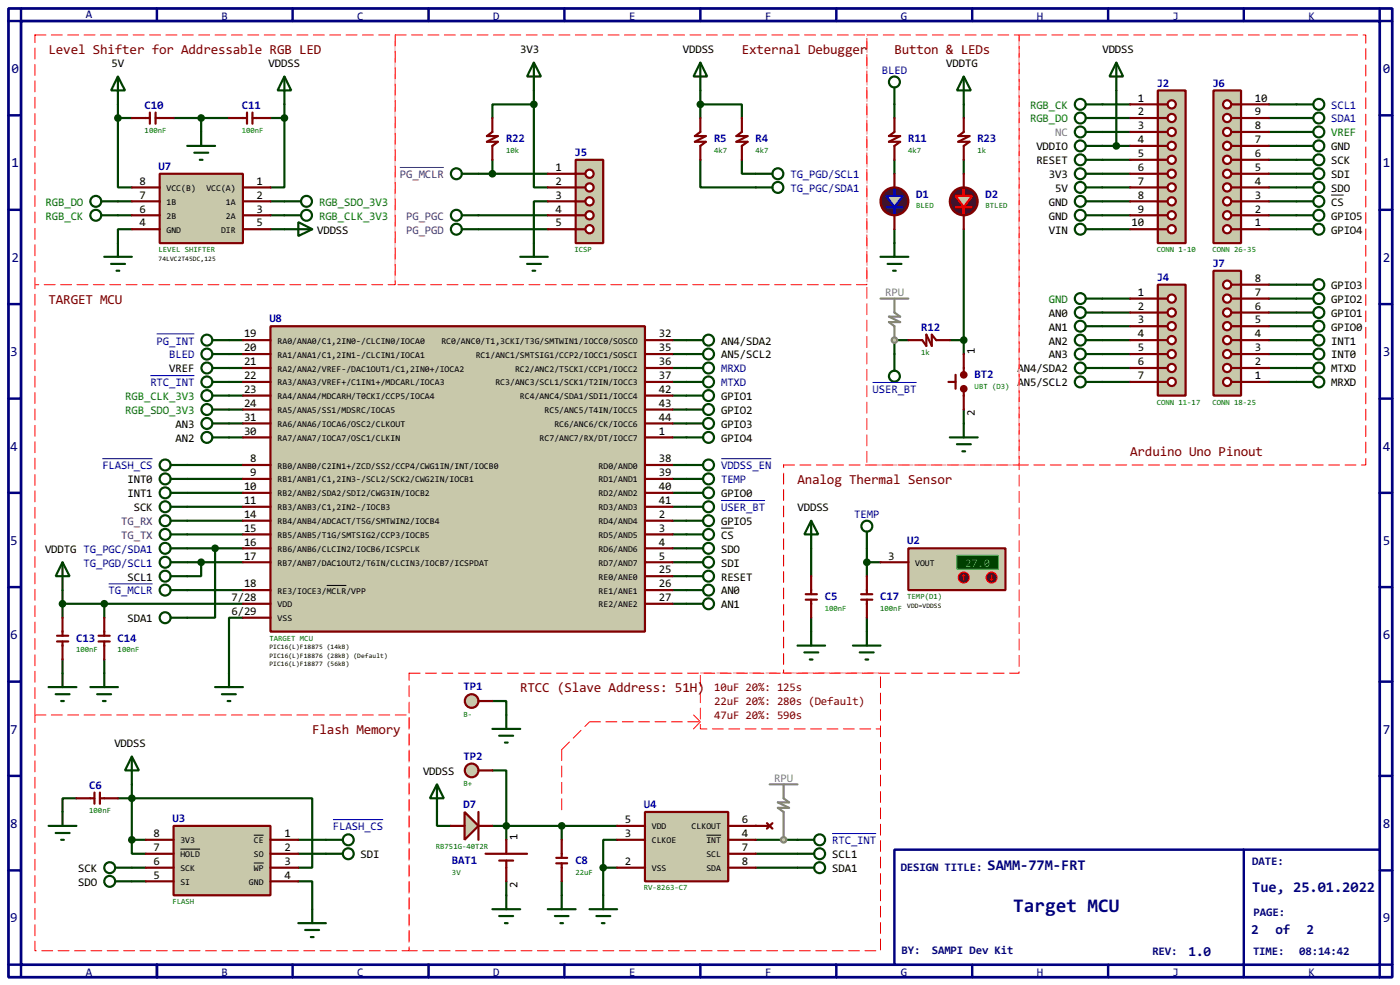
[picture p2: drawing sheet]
<svg xmlns="http://www.w3.org/2000/svg" width="256mm" height="180mm" viewBox="0 0 256 180" stroke-linecap="round" stroke-linejoin="round" font-family="sans-serif">
<path d="M1.6 1.6h253.5v177.3h-253.5zM3.9 3.9h248.9v172.7h-248.9z" fill="none" stroke="#000080" stroke-width=".5"/>
<path d="M3.9 1.6v2.3h-2.3M28.8 1.6v2.3" fill="none" stroke="#000080" stroke-width=".45"/>
<path d="M163.9 155.5h88.9v21.1h-88.9z" fill="#fff" stroke="#000080" stroke-width=".45"/>
<g fill="none" stroke="#000080" stroke-width=".45">
<path d="M53.6 1.6v2.3M78.5 1.6v2.3M103.4 1.6v2.3M128.3 1.6v2.3M153.2 1.6v2.3M178.1 1.6v2.3M203 1.6v2.3M227.9 1.6v2.3M252.8 1.6v2.3h2.3M1.6 21.1h2.3M1.6 38.4h2.3M252.8 21.1h2.3"/>
<path d="M252.8 38.4h2.3M1.6 55.7h2.3M252.8 55.7h2.3M1.6 73h2.3M252.8 73h2.3M1.6 90.2h2.3M252.8 90.2h2.3M1.6 107.5h2.3M252.8 107.5h2.3M1.6 124.8h2.3M252.8 124.8h2.3M1.6 142h2.3"/>
<path d="M1.6 159.3h2.3M227.9 155.5v23.4M252.8 142h2.3M252.8 159.3h2.3M1.6 176.6h2.3v2.3M28.8 176.6v2.3M53.6 176.6v2.3M78.5 176.6v2.3M103.4 176.6v2.3M128.3 176.6v2.3M153.2 176.6v2.3M178.1 176.6v2.3"/>
<path d="M203 176.6v2.3M255.1 176.6h-2.3v2.3"/>
</g>
<g fill="none" stroke="#004000" stroke-width=".4">
<path d="M128.3 19.1h7.6v2.5M128.3 16.6v5M163.9 19.1v2.5M176.6 19.1v2.5M202 19.1h5.1M204.5 16.6v10.1M232.5 19.1h5M21.6 39.4h2.6M21.6 36.9h2.6M31.8 21.6h10.2M36.9 21.6v2.6M49.6 39.4h2.5"/>
<path d="M49.6 36.9h2.5M128.3 29.3v5h10.2M135.9 29.3v2.5h2.6M163.9 29.3v2.5M176.6 29.3v2.5M202 21.6h5.1M202 39.4h5.1M202 36.9h5.1M202 34.3h5.1M202 31.8h5.1M202 29.3h5.1M202 26.7h5.1"/>
<path d="M202 24.2h5.1M232.5 21.6h5M232.5 39.4h5M232.5 36.9h5M232.5 34.3h5M232.5 31.8h5M232.5 29.3h5M232.5 26.7h5M232.5 24.2h5M24.2 42h-2.6v2.5M163.9 42v2.5M176.6 42v22.8"/>
<path d="M202 59.7h5.1M202 57.2h5.1M202 54.7h5.1M202 42h5.1M232.5 59.7h5M232.5 57.2h5M232.5 54.7h5M232.5 52.1h5M232.5 42h5M42 69.9h2.5M42 67.4h2.5M42 64.8h2.5"/>
<path d="M42 62.3h2.5M42 77.5h2.5M42 72.4h2.5M42 75h2.5M123.2 69.9h2.6M123.2 67.4h2.6M123.2 64.8h2.6M123.2 62.3h2.6M123.2 77.5h2.6M123.2 72.4h2.6M123.2 75h2.6M166.4 62.3h-2.5v2.5"/>
<path d="M174 62.3h2.6M176.6 75v2.5M202 69.9h5.1M202 67.4h5.1M202 64.8h5.1M202 62.3h5.1M232.5 69.9h5M232.5 67.4h5M232.5 64.8h5M232.5 62.3h5M34.3 85.1h10.2M34.3 87.7h10.2"/>
<path d="M34.3 90.2h10.2M34.3 92.8h10.2M34.3 97.8h10.2M34.3 95.3h10.2M42 80.1h2.5M123.2 80.1h2.6M123.2 85.1h2.6M123.2 87.7h2.6M123.2 90.2h2.6M123.2 92.8h2.6M123.2 97.8h2.6M123.2 95.3h2.6"/>
<path d="M11.5 108v5.1M11.5 110.5h33M19.1 110.5v2.6M34.3 100.4h10.2M34.3 102.9h10.2M34.3 108h10.2M36.9 102.9v2.6h-2.6M39.4 100.4v12.7h-5.1M44.5 113.1h-2.5v10.1M123.2 100.4h2.6M123.2 102.9h2.6M123.2 105.5h2.6"/>
<path d="M123.2 108h2.6M123.2 110.5h2.6M148.6 100.4v5.1M148.6 113.1v2.5M158.8 102.9h2.5M158.8 100.4v5.1M158.8 113.1v2.5M11.5 120.7v2.5M19.1 120.7v2.5M14 146.1h-2.5v2.5M24.2 158.8h2.5M26.7 153.7h-2.5v2.6h2.5"/>
<path d="M54.7 153.7h5M54.7 156.3h5M102.9 151.2h10.2M138.5 153.7h7.6M24.2 161.3h2.5M54.7 161.3h2.5v5.1"/>
</g>
<circle cx="138.5" cy="151.2" r=".2" fill="#004000"/>
<g fill="none" stroke="#004000" stroke-width=".4">
<path d="M21.6 19.1v2.5M52.1 19.1v2.5M97.8 19.1v15.2h2.6M97.8 19.1h-7.6v2.5M97.8 16.6v2.5M21.6 21.6v12.7h2.6M21.6 21.6h2.6M49.6 21.6h2.5M52.1 21.6v12.7h-2.5M87.7 31.8h12.7M87.7 39.4h12.7M90.2 29.3v2.5"/>
<path d="M100.4 36.9h-2.6v7.6M49.6 42h2.5M87.7 42h12.7M161.3 47h5.1M162.6 48.3h2.6M163.6 49.6h.5M163.9 44.5v2.5M38.9 77.5h3.1M125.8 62.3h3M125.8 64.8h3M125.8 69.9h3M125.8 67.4h3"/>
<path d="M176.6 77.5v2.6M31.3 90.2h3M31.3 87.7h3M38.9 80.1h3.1M174 80.1h5.1M175.3 81.3h2.6M176.3 82.6h.5M11.5 102.9l1.3 2.6h-2.6zM11.5 102.9v5.1M31.3 100.4h3M31.3 102.9h3M31.3 108h3"/>
<path d="M8.9 125.8h5.1M10.2 127.1h2.6M11.2 128.3h.5M11.5 123.2v2.6M16.6 125.8h5M17.8 127.1h2.6M18.9 128.3h.5M19.1 123.2v2.6M90.2 128.3h2.6v2.6M21.6 146.1h35.6v12.7h-2.5M24.2 143.6v10.1M80.1 148.6v2.6h2.5"/>
<path d="M90.2 141h2.6v12.7M90.2 151.2h12.7v2.5M110.5 158.8h2.6M110.5 158.8v5.1M113.1 153.7h-2.6v5.1M138.5 156.3h7.6M138.5 158.8h7.6M92.8 161.3v2.6M102.9 161.3v2.6"/>
<circle cx="37.9" cy="77.5" r="1"/>
<circle cx="129.8" cy="69.9" r="1"/>
<circle cx="129.8" cy="67.4" r="1"/>
<circle cx="129.8" cy="62.3" r="1"/>
<circle cx="129.8" cy="64.8" r="1"/>
<circle cx="30.2" cy="90.2" r="1"/>
<circle cx="30.2" cy="87.7" r="1"/>
<circle cx="37.9" cy="80.1" r="1"/>
<circle cx="30.2" cy="102.9" r="1"/>
<circle cx="30.2" cy="108" r="1"/>
<circle cx="30.2" cy="100.4" r="1"/>
</g>
<path d="M163.9 21.6v2.6l-1 .7h2l-2 1.1h2l-1 .7v2.6M173.8 69.9h1.3M175.1 68.6v2.6M176.6 64.8v3.8M176.6 71.2v3.8M10.5 116.4h2M10.5 117.4h2M11.5 113.1v3.3M11.5 117.4v3.3" fill="none" stroke="#800000" stroke-width=".4"/>
<path d="M19.9 106.9h8.1" fill="none" stroke="#0000c0" stroke-width=".18"/>
<g fill="#800000" stroke="#800000" stroke-width=".4">
<circle cx="176.5" cy="68.6" r=".5"/>
<circle cx="176.5" cy="71.2" r=".5"/>
</g>
<circle cx="163.8" cy="36.9" r="2.55" fill="#400000" stroke="#800000" stroke-width=".4"/>
<path d="M162.4 35.9h1.5v-1.3v1.3h1.5l-1.5 2h1.5h-3h1.5v1.3v-1.3z" fill-rule="evenodd" fill="#c8c8aa" stroke="#00f" stroke-width=".4"/>
<path d="M163.9 31.8v2.5M163.9 39.4v2.6M18.1 116.4h2M18.1 117.4h2M19.1 113.1v3.3M19.1 117.4v3.3" fill="none" stroke="#800000" stroke-width=".4"/>
<g fill="none" stroke="#004000" stroke-width=".4">
<path d="M163.9 16.1v3M237.5 39.4h3.1M237.5 54.7h3.1M237.5 52.1h3.1M237.5 57.2h3.1M237.5 59.7h3.1M237.5 42h3.1M38.9 69.9h3.1M38.9 64.8h3.1M163.9 64.8v3.1M31.3 92.8h3M31.3 85.1h3"/>
<path d="M125.8 92.8h3M125.8 97.8h3M125.8 87.7h3M31.3 105.5h3M31.3 113.1h3M125.8 110.5h3M125.8 108h3M125.8 105.5h3M125.8 102.9h3M125.8 100.4h3"/>
<circle cx="163.8" cy="15" r="1"/>
<circle cx="241.6" cy="39.4" r="1"/>
<circle cx="241.6" cy="42" r="1"/>
<circle cx="241.6" cy="57.2" r="1"/>
<circle cx="241.6" cy="52.1" r="1"/>
<circle cx="241.6" cy="54.7" r="1"/>
<circle cx="241.6" cy="59.7" r="1"/>
<circle cx="37.9" cy="64.8" r="1"/>
<circle cx="37.9" cy="69.9" r="1"/>
<circle cx="163.8" cy="68.9" r="1"/>
<circle cx="30.2" cy="92.8" r="1"/>
<circle cx="30.2" cy="85.1" r="1"/>
<circle cx="129.8" cy="97.8" r="1"/>
<circle cx="129.8" cy="87.7" r="1"/>
<circle cx="129.8" cy="92.8" r="1"/>
<circle cx="30.2" cy="105.5" r="1"/>
<circle cx="30.2" cy="113.1" r="1"/>
<circle cx="129.8" cy="110.5" r="1"/>
<circle cx="129.8" cy="108" r="1"/>
<circle cx="129.8" cy="102.9" r="1"/>
<circle cx="129.8" cy="105.5" r="1"/>
<circle cx="129.8" cy="100.4" r="1"/>
</g>
<path d="M27.6 68.8h8M159.9 70h8M18.8 84h9.2M132.1 91.6h8.1" fill="none" stroke="#0000c0" stroke-width=".18"/>
<circle cx="11.4" cy="110.5" r=".5" fill="#004000" stroke="#004000" stroke-width=".4"/>
<path d="M132.1 96.7h2.3" fill="none" stroke="#000" stroke-width=".18"/>
<circle cx="176.5" cy="36.9" r="2.55" fill="#400000" stroke="#800000" stroke-width=".4"/>
<path d="M175.1 35.9h1.5v-1.3v1.3h1.5l-1.5 2v1.3v-1.3h1.5h-3h1.5z" fill-rule="evenodd" fill="#c8c8aa" stroke="#f00" stroke-width=".4"/>
<path d="M24.2 21.6h3.3M27.5 20.6v2.1M28.5 20.6v2.1M28.5 21.6h3.3M42 21.6h3.3M45.3 20.6v2.1M46.3 21.6h3.3M46.3 20.6v2.1M176.6 21.6v2.6l-1 .7h2l-2 1.1h2l-1 .7v2.6M176.6 31.8v2.5M176.6 39.4v2.6" fill="none" stroke="#800000" stroke-width=".4"/>
<g fill="none" stroke="#004000" stroke-width=".4">
<path d="M21.6 14l1.3 2.6h-2.5zM21.6 14v5.1M52.1 14l1.3 2.6h-2.5zM52.1 14v5.1M237.5 19.1h3.1M18.6 36.9h3M18.6 39.4h3M34.3 26.7h5.1M35.6 28h2.6M36.6 29.3h.5M36.9 24.2v2.5M52.1 36.9h3.1"/>
<path d="M52.1 39.4h3.1M198.9 29.3h3.1M198.9 36.9h3.1M198.9 39.4h3.1M198.9 31.8h3.1M198.9 34.3h3.1M237.5 26.7h3.1M237.5 29.3h3.1M237.5 36.9h3.1M237.5 31.8h3.1M237.5 34.3h3.1M237.5 21.6h3.1"/>
<path d="M237.5 24.2h3.1M198.9 42h3.1M38.9 62.3h3.1M237.5 62.3h3.1M237.5 64.8h3.1M237.5 67.4h3.1M237.5 69.9h3.1"/>
<circle cx="241.6" cy="19.1" r="1"/>
<circle cx="17.5" cy="36.9" r="1"/>
<circle cx="17.5" cy="39.4" r="1"/>
<circle cx="56.1" cy="39.4" r="1"/>
<circle cx="56.1" cy="36.9" r="1"/>
<circle cx="197.9" cy="34.3" r="1"/>
<circle cx="197.9" cy="36.9" r="1"/>
<circle cx="197.9" cy="29.3" r="1"/>
<circle cx="197.9" cy="39.4" r="1"/>
<circle cx="197.9" cy="31.8" r="1"/>
<circle cx="241.6" cy="31.8" r="1"/>
<circle cx="241.6" cy="34.3" r="1"/>
<circle cx="241.6" cy="36.9" r="1"/>
<circle cx="241.6" cy="29.3" r="1"/>
<circle cx="241.6" cy="26.7" r="1"/>
<circle cx="241.6" cy="24.2" r="1"/>
<circle cx="241.6" cy="21.6" r="1"/>
<circle cx="197.9" cy="42" r="1"/>
<circle cx="37.9" cy="62.3" r="1"/>
<circle cx="241.6" cy="67.4" r="1"/>
<circle cx="241.6" cy="62.3" r="1"/>
<circle cx="241.6" cy="64.8" r="1"/>
<circle cx="241.6" cy="69.9" r="1"/>
</g>
<path d="M28.7 61.1h6.9" fill="none" stroke="#0000c0" stroke-width=".18"/>
<circle cx="36.8" cy="21.6" r=".5" fill="#004000" stroke="#004000" stroke-width=".4"/>
<path d="M243.9 35.7h2.3" fill="none" stroke="#000" stroke-width=".18"/>
<path d="M222.3 49.6h5.1v22.8h-5.1z" fill="#c8c8aa" stroke="#800000" stroke-width=".4"/>
<path d="M225.6 69.9h1.8" fill="none" stroke="#800000" stroke-width=".4"/>
<circle cx="224.8" cy="69.9" r=".75" fill="#feffff" stroke="#800000" stroke-width=".4"/>
<path d="M225.6 67.4h1.8" fill="none" stroke="#800000" stroke-width=".4"/>
<circle cx="224.8" cy="67.4" r=".75" fill="#feffff" stroke="#800000" stroke-width=".4"/>
<path d="M225.6 64.8h1.8" fill="none" stroke="#800000" stroke-width=".4"/>
<circle cx="224.8" cy="64.8" r=".75" fill="#feffff" stroke="#800000" stroke-width=".4"/>
<path d="M225.6 62.3h1.8" fill="none" stroke="#800000" stroke-width=".4"/>
<circle cx="224.8" cy="62.3" r=".75" fill="#feffff" stroke="#800000" stroke-width=".4"/>
<path d="M225.6 59.7h1.8" fill="none" stroke="#800000" stroke-width=".4"/>
<circle cx="224.8" cy="59.7" r=".75" fill="#feffff" stroke="#800000" stroke-width=".4"/>
<path d="M225.6 57.2h1.8" fill="none" stroke="#800000" stroke-width=".4"/>
<circle cx="224.8" cy="57.2" r=".75" fill="#feffff" stroke="#800000" stroke-width=".4"/>
<path d="M225.6 54.7h1.8" fill="none" stroke="#800000" stroke-width=".4"/>
<circle cx="224.8" cy="54.7" r=".75" fill="#feffff" stroke="#800000" stroke-width=".4"/>
<path d="M225.6 52.1h1.8" fill="none" stroke="#800000" stroke-width=".4"/>
<circle cx="224.8" cy="52.1" r=".75" fill="#feffff" stroke="#800000" stroke-width=".4"/>
<path d="M227.4 59.7h5.1M227.4 57.2h5.1M227.4 54.7h5.1M227.4 52.1h5.1M227.4 69.9h5.1M227.4 67.4h5.1M227.4 64.8h5.1M227.4 62.3h5.1" fill="none" stroke="#800000" stroke-width=".4"/>
<path d="M222.3 16.6h5.1v27.9h-5.1z" fill="#c8c8aa" stroke="#800000" stroke-width=".4"/>
<path d="M225.6 42h1.8" fill="none" stroke="#800000" stroke-width=".4"/>
<circle cx="224.8" cy="42" r=".75" fill="#feffff" stroke="#800000" stroke-width=".4"/>
<path d="M225.6 39.4h1.8" fill="none" stroke="#800000" stroke-width=".4"/>
<circle cx="224.8" cy="39.4" r=".75" fill="#feffff" stroke="#800000" stroke-width=".4"/>
<path d="M225.6 36.9h1.8" fill="none" stroke="#800000" stroke-width=".4"/>
<circle cx="224.8" cy="36.9" r=".75" fill="#feffff" stroke="#800000" stroke-width=".4"/>
<path d="M225.6 34.3h1.8" fill="none" stroke="#800000" stroke-width=".4"/>
<circle cx="224.8" cy="34.3" r=".75" fill="#feffff" stroke="#800000" stroke-width=".4"/>
<path d="M225.6 31.8h1.8" fill="none" stroke="#800000" stroke-width=".4"/>
<circle cx="224.8" cy="31.8" r=".75" fill="#feffff" stroke="#800000" stroke-width=".4"/>
<path d="M225.6 29.3h1.8" fill="none" stroke="#800000" stroke-width=".4"/>
<circle cx="224.8" cy="29.3" r=".75" fill="#feffff" stroke="#800000" stroke-width=".4"/>
<path d="M225.6 26.7h1.8" fill="none" stroke="#800000" stroke-width=".4"/>
<circle cx="224.8" cy="26.7" r=".75" fill="#feffff" stroke="#800000" stroke-width=".4"/>
<path d="M225.6 24.2h1.8" fill="none" stroke="#800000" stroke-width=".4"/>
<circle cx="224.8" cy="24.2" r=".75" fill="#feffff" stroke="#800000" stroke-width=".4"/>
<path d="M225.6 21.6h1.8" fill="none" stroke="#800000" stroke-width=".4"/>
<circle cx="224.8" cy="21.6" r=".75" fill="#feffff" stroke="#800000" stroke-width=".4"/>
<path d="M225.6 19.1h1.8" fill="none" stroke="#800000" stroke-width=".4"/>
<circle cx="224.8" cy="19.1" r=".75" fill="#feffff" stroke="#800000" stroke-width=".4"/>
<path d="M227.4 19.1h5.1M227.4 39.4h5.1M227.4 36.9h5.1M227.4 34.3h5.1M227.4 31.8h5.1M227.4 29.3h5.1M227.4 26.7h5.1M227.4 24.2h5.1M227.4 21.6h5.1M227.4 42h5.1" fill="none" stroke="#800000" stroke-width=".4"/>
<g fill="none" stroke="#004000" stroke-width=".4">
<path d="M198.9 19.1h3.1M198.9 24.2h3.1M198.9 21.6h3.1M198.9 26.7h3.1M198.9 57.2h3.1M198.9 59.7h3.1M198.9 54.7h3.1M198.9 62.3h3.1M198.9 64.8h3.1M198.9 67.4h3.1M198.9 69.9h3.1"/>
<circle cx="197.9" cy="19.1" r="1"/>
<circle cx="197.9" cy="26.7" r="1"/>
<circle cx="197.9" cy="21.6" r="1"/>
<circle cx="197.9" cy="24.2" r="1"/>
<circle cx="197.9" cy="54.7" r="1"/>
<circle cx="197.9" cy="57.2" r="1"/>
<circle cx="197.9" cy="59.7" r="1"/>
<circle cx="197.9" cy="62.3" r="1"/>
<circle cx="197.9" cy="67.4" r="1"/>
<circle cx="197.9" cy="69.9" r="1"/>
<circle cx="197.9" cy="64.8" r="1"/>
</g>
<path d="M212.1 52.1h5.1v20.3h-5.1z" fill="#c8c8aa" stroke="#800000" stroke-width=".4"/>
<path d="M212.1 54.7h1.8" fill="none" stroke="#800000" stroke-width=".4"/>
<circle cx="214.6" cy="54.7" r=".75" fill="#feffff" stroke="#800000" stroke-width=".4"/>
<path d="M212.1 57.2h1.8" fill="none" stroke="#800000" stroke-width=".4"/>
<circle cx="214.6" cy="57.2" r=".75" fill="#feffff" stroke="#800000" stroke-width=".4"/>
<path d="M212.1 59.7h1.8" fill="none" stroke="#800000" stroke-width=".4"/>
<circle cx="214.6" cy="59.7" r=".75" fill="#feffff" stroke="#800000" stroke-width=".4"/>
<path d="M212.1 62.3h1.8" fill="none" stroke="#800000" stroke-width=".4"/>
<circle cx="214.6" cy="62.3" r=".75" fill="#feffff" stroke="#800000" stroke-width=".4"/>
<path d="M212.1 64.8h1.8" fill="none" stroke="#800000" stroke-width=".4"/>
<circle cx="214.6" cy="64.8" r=".75" fill="#feffff" stroke="#800000" stroke-width=".4"/>
<path d="M212.1 67.4h1.8" fill="none" stroke="#800000" stroke-width=".4"/>
<circle cx="214.6" cy="67.4" r=".75" fill="#feffff" stroke="#800000" stroke-width=".4"/>
<path d="M212.1 69.9h1.8" fill="none" stroke="#800000" stroke-width=".4"/>
<circle cx="214.6" cy="69.9" r=".75" fill="#feffff" stroke="#800000" stroke-width=".4"/>
<path d="M207.1 54.7h5M207.1 57.2h5M207.1 59.7h5M207.1 62.3h5M207.1 64.8h5M207.1 67.4h5M207.1 69.9h5" fill="none" stroke="#800000" stroke-width=".4"/>
<path d="M212.1 16.6h5.1v27.9h-5.1z" fill="#c8c8aa" stroke="#800000" stroke-width=".4"/>
<path d="M212.1 19.1h1.8" fill="none" stroke="#800000" stroke-width=".4"/>
<circle cx="214.6" cy="19.1" r=".75" fill="#feffff" stroke="#800000" stroke-width=".4"/>
<path d="M212.1 21.6h1.8" fill="none" stroke="#800000" stroke-width=".4"/>
<circle cx="214.6" cy="21.6" r=".75" fill="#feffff" stroke="#800000" stroke-width=".4"/>
<path d="M212.1 24.2h1.8" fill="none" stroke="#800000" stroke-width=".4"/>
<circle cx="214.6" cy="24.2" r=".75" fill="#feffff" stroke="#800000" stroke-width=".4"/>
<path d="M212.1 26.7h1.8" fill="none" stroke="#800000" stroke-width=".4"/>
<circle cx="214.6" cy="26.7" r=".75" fill="#feffff" stroke="#800000" stroke-width=".4"/>
<path d="M212.1 29.3h1.8" fill="none" stroke="#800000" stroke-width=".4"/>
<circle cx="214.6" cy="29.3" r=".75" fill="#feffff" stroke="#800000" stroke-width=".4"/>
<path d="M212.1 31.8h1.8" fill="none" stroke="#800000" stroke-width=".4"/>
<circle cx="214.6" cy="31.8" r=".75" fill="#feffff" stroke="#800000" stroke-width=".4"/>
<path d="M212.1 34.3h1.8" fill="none" stroke="#800000" stroke-width=".4"/>
<circle cx="214.6" cy="34.3" r=".75" fill="#feffff" stroke="#800000" stroke-width=".4"/>
<path d="M212.1 36.9h1.8" fill="none" stroke="#800000" stroke-width=".4"/>
<circle cx="214.6" cy="36.9" r=".75" fill="#feffff" stroke="#800000" stroke-width=".4"/>
<path d="M212.1 39.4h1.8" fill="none" stroke="#800000" stroke-width=".4"/>
<circle cx="214.6" cy="39.4" r=".75" fill="#feffff" stroke="#800000" stroke-width=".4"/>
<path d="M212.1 42h1.8" fill="none" stroke="#800000" stroke-width=".4"/>
<circle cx="214.6" cy="42" r=".75" fill="#feffff" stroke="#800000" stroke-width=".4"/>
<g fill="none" stroke="#800000" stroke-width=".4">
<path d="M207.1 19.1h5M90.2 21.6v2.6l-1 .7h2l-2 1.1h2l-1 .7v2.6M128.3 21.6v2.6l-1 .7h2l-2 1.1h2l-1 .7v2.6M135.9 21.6v2.6l-1 .7h2.1l-2.1 1.1h2.1l-1.1 .7v2.6M207.1 21.6h5M207.1 24.2h5M207.1 26.7h5M207.1 29.3h5M207.1 31.8h5M207.1 34.3h5M207.1 36.9h5M207.1 39.4h5"/>
<path d="M207.1 42h5"/>
</g>
<path d="M186.7 6.4h63.5v78.7h-63.5z" fill="none" stroke="#fff" stroke-width=".18"/>
<path d="M186.7 6.4h63.5v78.7h-63.5z" fill="none" stroke="#f00" stroke-width=".18" stroke-dasharray="2 1"/>
<g fill="none" stroke="#004000" stroke-width=".4">
<path d="M128.3 11.5l1.3 2.5h-2.5zM128.3 11.5v5.1M84.6 31.8h3.1M84.6 39.4h3.1M138.5 31.8h3M138.5 34.3h3M84.6 42h3.1"/>
<circle cx="83.6" cy="39.4" r="1"/>
<circle cx="83.6" cy="31.8" r="1"/>
<circle cx="142.5" cy="34.3" r="1"/>
<circle cx="142.5" cy="31.8" r="1"/>
<circle cx="83.6" cy="42" r="1"/>
</g>
<path d="M73.3 30.7h8" fill="none" stroke="#800080" stroke-width=".18"/>
<path d="M49.6 59.7h68.6v55.9h-68.6z" fill-rule="evenodd" fill="#c8c8aa" stroke="#800000" stroke-width=".4"/>
<g fill="none" stroke="#800000" stroke-width=".4">
<path d="M44.5 62.3h5.1M44.5 64.8h5.1M44.5 67.4h5.1M44.5 69.9h5.1M44.5 72.4h5.1M44.5 75h5.1M44.5 77.5h5.1M118.2 62.3h5M118.2 64.8h5M118.2 67.4h5M118.2 69.9h5M118.2 72.4h5"/>
<path d="M118.2 75h5M118.2 77.5h5M44.5 80.1h5.1M44.5 85.1h5.1M44.5 87.7h5.1M44.5 90.2h5.1M44.5 92.8h5.1M44.5 95.3h5.1M44.5 97.8h5.1M118.2 80.1h5M118.2 85.1h5M118.2 87.7h5"/>
<path d="M118.2 90.2h5M118.2 92.8h5M118.2 95.3h5M118.2 97.8h5M44.5 100.4h5.1M44.5 102.9h5.1M44.5 108h5.1M44.5 110.5h5.1M44.5 113.1h5.1M118.2 100.4h5M118.2 102.9h5M118.2 105.5h5"/>
<path d="M118.2 108h5M118.2 110.5h5"/>
</g>
<path d="M59.9 107.2h3.6" fill="none" stroke="#000" stroke-width=".18"/>
<g fill="none" stroke="#004000" stroke-width=".4">
<path d="M19.1 47h5.1M20.4 48.3h2.5M21.4 49.6h.5M21.6 44.5v2.5M38.9 67.4h3.1M38.9 72.4h3.1M38.9 75h3.1M31.3 95.3h3M31.3 97.8h3M125.8 85.1h3M39.4 125.8h5.1M40.7 127.1h2.5"/>
<path d="M41.7 128.3h.5M42 123.2v2.6"/>
<circle cx="37.9" cy="67.4" r="1"/>
<circle cx="37.9" cy="72.4" r="1"/>
<circle cx="37.9" cy="75" r="1"/>
<circle cx="30.2" cy="97.8" r="1"/>
<circle cx="30.2" cy="95.3" r="1"/>
<circle cx="129.8" cy="85.1" r="1"/>
</g>
<g fill="#004000" stroke="#004000" stroke-width=".4">
<circle cx="19.1" cy="110.5" r=".5"/>
<circle cx="36.8" cy="102.9" r=".5"/>
<circle cx="39.4" cy="100.4" r=".5"/>
<circle cx="128.3" cy="19.1" r=".5"/>
</g>
<path d="M132.1 84h9.2" fill="none" stroke="#0000c0" stroke-width=".18"/>
<path d="M161.3 54.7h5.1M163.9 54.7v2.5l1 .8h-2l2 1h-2l1 .7v2.6" fill="none" stroke="#808080" stroke-width=".4"/>
<circle cx="163.8" cy="62.3" r=".5" fill="#c8c8aa" stroke="#808080" stroke-width=".4"/>
<g fill="none" stroke="#004000" stroke-width=".4">
<path d="M176.6 14l1.3 2.6h-2.6zM176.6 14v5.1M204.5 11.5l1.3 2.5h-2.5zM204.5 11.5v5.1M125.8 75h3M125.8 77.5h3M125.8 72.4h3M125.8 95.3h3M125.8 80.1h3M125.8 90.2h3"/>
<circle cx="129.8" cy="72.4" r="1"/>
<circle cx="129.8" cy="75" r="1"/>
<circle cx="129.8" cy="77.5" r="1"/>
<circle cx="129.8" cy="95.3" r="1"/>
<circle cx="129.8" cy="90.2" r="1"/>
<circle cx="129.8" cy="80.1" r="1"/>
</g>
<circle cx="204.5" cy="26.7" r=".5" fill="#004000" stroke="#004000" stroke-width=".4"/>
<path d="M29.3 31.8h15.2v12.7h-15.2z" fill-rule="evenodd" fill="#c8c8aa" stroke="#800000" stroke-width=".4"/>
<path d="M24.2 34.3h5.1M24.2 36.9h5.1M24.2 39.4h5.1M44.5 34.3h5.1M44.5 36.9h5.1M44.5 39.4h5.1M24.2 42h5.1M44.5 42h5.1M166.4 62.3h2.6l.7 1v-2l1 2v-2l.8 1h2.5" fill="none" stroke="#800000" stroke-width=".4"/>
<circle cx="176.5" cy="62.3" r=".5" fill="#004000" stroke="#004000" stroke-width=".4"/>
<path d="M31.8 151.2h17.8v12.7h-17.8z" fill="#c8c8aa" stroke="#800000" stroke-width=".4"/>
<g fill="none" stroke="#800000" stroke-width=".4">
<path d="M147.6 108.8h2.1M147.6 109.8h2.1M148.6 105.5v3.3M148.6 109.8v3.3M14 146.1h3.3M17.3 145.1v2M18.3 145.1v2M18.3 146.1h3.3M26.7 153.7h5.1M26.7 156.3h5.1M26.7 158.8h5.1M49.6 153.7h5.1"/>
<path d="M49.6 156.3h5.1M49.6 158.8h5.1M26.7 161.3h5.1M49.6 161.3h5.1"/>
</g>
<path d="M33.1 155.4h3.6M46.5 152.9h1.8M46.5 158h1.8" fill="none" stroke="#000" stroke-width=".18"/>
<g fill="none" stroke="#004000" stroke-width=".4">
<path d="M148.6 95.3l1.3 2.5h-2.5zM148.6 95.3v5.1M146.1 118.2h5.1M147.4 119.4h2.5M148.6 115.6v2.6M24.2 138.5l1.3 2.5h-2.6zM24.2 138.5v5.1M148.4 120.7h.5M8.9 151.2h5.1M10.2 152.5h2.6M11.2 153.7h.5M11.5 148.6v2.6"/>
<path d="M21.1 158.8h3.1M59.7 153.7h3.1M59.7 156.3h3.1M21.1 161.3h3.1M54.7 169h5M55.9 170.2h2.6M57 171.5h.5M57.2 166.4v2.6"/>
<circle cx="20.1" cy="158.8" r="1"/>
<circle cx="63.8" cy="153.7" r="1"/>
<circle cx="63.8" cy="156.3" r="1"/>
<circle cx="20.1" cy="161.3" r="1"/>
</g>
<circle cx="24.1" cy="153.7" r=".5" fill="#004000" stroke="#004000" stroke-width=".4"/>
<path d="M61 150h9.2" fill="none" stroke="#0000c0" stroke-width=".18"/>
<path d="M166.4 100.4h17.8v7.6h-17.8z" fill="#c8c8aa" stroke="#800000" stroke-width=".4"/>
<path d="M175.3 101.7h7.6v2.5h-7.6z" fill="#004000" stroke="#0f0" stroke-width=".2"/>
<path d="M161.3 102.9h5.1" fill="none" stroke="#800000" stroke-width=".4"/>
<circle cx="176.5" cy="105.7" r="1" fill="#400000" stroke="#f00" stroke-width=".2"/>
<path d="M176.6 105.2l.2 .3M176.6 105.2l-.3 .3M176.6 105.2v1" fill="none" stroke="#f00" stroke-width=".2"/>
<circle cx="181.6" cy="105.7" r="1" fill="#400000" stroke="#f00" stroke-width=".2"/>
<path d="M181.4 106l.3 .2M181.7 105.2v1M181.9 106l-.2 .2" fill="none" stroke="#f00" stroke-width=".2"/>
<g fill="none" stroke="#004000" stroke-width=".4">
<path d="M158.8 97.3v3.1M156.3 118.2h5M157.5 119.4h2.6M158.8 115.6v2.6M158.6 120.7h.5M80.1 143.6l1.2 2.5h-2.5zM80.1 143.6v5M146.1 158.8h3.1M146.1 156.3h3.1M146.1 153.7h3.1M108 166.4h5.1M109.3 167.7h2.5"/>
<path d="M110.3 169h.5M110.5 163.9v2.5"/>
<circle cx="158.8" cy="96.3" r="1"/>
<circle cx="150.1" cy="158.8" r="1"/>
<circle cx="150.1" cy="156.3" r="1"/>
<circle cx="150.1" cy="153.7" r="1"/>
</g>
<path d="M157.8 108.8h2M157.8 109.8h2M158.8 105.5v3.3M158.8 109.8v3.3" fill="none" stroke="#800000" stroke-width=".4"/>
<circle cx="158.8" cy="102.9" r=".5" fill="#004000" stroke="#004000" stroke-width=".4"/>
<path d="M152.5 152.6h8" fill="none" stroke="#0000c0" stroke-width=".18"/>
<path d="M102.9 137.2v11.4M108 132.1h20.3M127.1 130.9l1.2 1.2M128.3 123.2h33v10.2h-33zM128.3 132.1l-1.2 1.3" fill="none" stroke="#fff" stroke-width=".18"/>
<path d="M102.9 137.2v11.4M108 132.1h20.3M128.3 123.2h33v10.2h-33zM128.3 132.1l-1.2-1.2M128.3 132.1l-1.2 1.3" fill="none" stroke="#f00" stroke-width=".18" stroke-dasharray="2 1"/>
<circle cx="86.4" cy="141" r="1.25" fill="#c8c8aa" stroke="#800000" stroke-width=".4"/>
<path d="M87.7 141h2.5" fill="none" stroke="#800000" stroke-width=".4"/>
<path d="M141 143.6h5.1M143.6 143.6v2.5l1 .8h-2.1l2.1 1h-2.1l1.1 .7v5.1" fill="none" stroke="#808080" stroke-width=".4"/>
<circle cx="143.5" cy="153.7" r=".5" fill="#c8c8aa" stroke="#808080" stroke-width=".4"/>
<circle cx="102.9" cy="151.2" r=".5" fill="#004000" stroke="#004000" stroke-width=".4"/>
<path d="M90.2 133.4h5.1M91.5 134.7h2.5M92.5 135.9h.5M92.8 130.9v2.5" fill="none" stroke="#004000" stroke-width=".4"/>
<path d="M108 132.1l-5.1 5.1" fill="none" stroke="#fff" stroke-width=".18"/>
<path d="M102.9 137.2l5.1-5.1" fill="none" stroke="#f00" stroke-width=".18" stroke-dasharray="2 1"/>
<path d="M138.5 151.2h2.5M140.5 150.7l1 1M141.5 150.7l-1 1" fill="none" stroke="#800000" stroke-width=".4"/>
<path d="M118.2 148.6h15.2v12.7h-15.2z" fill-rule="evenodd" fill="#c8c8aa" stroke="#800000" stroke-width=".4"/>
<path d="M101.9 157h2M101.9 158h2M102.9 153.7v3.3M102.9 158v3.3M113.1 158.8h5.1M113.1 153.7h5.1M113.1 151.2h5.1M133.4 158.8h5.1M133.4 153.7h5.1M133.4 151.2h5.1M133.4 156.3h5.1" fill="none" stroke="#800000" stroke-width=".4"/>
<path d="M129.4 152.9h2.7" fill="none" stroke="#000" stroke-width=".18"/>
<g fill="#004000" stroke="#004000" stroke-width=".4">
<circle cx="24.1" cy="146.1" r=".5"/>
<circle cx="110.5" cy="158.8" r=".5"/>
<circle cx="90.2" cy="31.8" r=".5"/>
</g>
<path d="M6.4 6.4h66v45.7h-66zM72.4 6.4h86.4v45.7h-86.4zM158.8 6.4h27.9v78.7h-27.9zM6.4 52.1v78.8M143.6 85.1h43.1v38.1h-43.1zM6.4 130.9h68.6v43.1h-68.6zM75 123.2h86.3v50.8h-86.3z" fill="none" stroke="#fff" stroke-width=".18"/>
<path d="M6.4 6.4h66v45.7h-66zM72.4 6.4h86.4v45.7h-86.4zM158.8 6.4h27.9v78.7h-27.9zM143.6 85.1h43.1v38.1h-43.1zM6.4 130.9h68.6v43.1h-68.6zM6.4 130.9v-78.8M75 123.2h86.3v50.8h-86.3z" fill="none" stroke="#f00" stroke-width=".18" stroke-dasharray="2 1"/>
<path d="M100.4 166.4h5.1M101.7 167.7h2.5M102.7 169h.5M102.9 163.9v2.5" fill="none" stroke="#004000" stroke-width=".4"/>
<path d="M105.5 29.3h5v15.2h-5z" fill="#c8c8aa" stroke="#800000" stroke-width=".4"/>
<path d="M105.5 31.8h1.7" fill="none" stroke="#800000" stroke-width=".4"/>
<circle cx="108" cy="31.8" r=".75" fill="#feffff" stroke="#800000" stroke-width=".4"/>
<path d="M105.5 34.3h1.7" fill="none" stroke="#800000" stroke-width=".4"/>
<circle cx="108" cy="34.3" r=".75" fill="#feffff" stroke="#800000" stroke-width=".4"/>
<path d="M105.5 36.9h1.7" fill="none" stroke="#800000" stroke-width=".4"/>
<circle cx="108" cy="36.9" r=".75" fill="#feffff" stroke="#800000" stroke-width=".4"/>
<path d="M105.5 39.4h1.7" fill="none" stroke="#800000" stroke-width=".4"/>
<circle cx="108" cy="39.4" r=".75" fill="#feffff" stroke="#800000" stroke-width=".4"/>
<path d="M105.5 42h1.7" fill="none" stroke="#800000" stroke-width=".4"/>
<circle cx="108" cy="42" r=".75" fill="#feffff" stroke="#800000" stroke-width=".4"/>
<path d="M100.4 31.8h5.1M100.4 34.3h5.1M100.4 36.9h5.1M100.4 39.4h5.1M100.4 42h5.1" fill="none" stroke="#800000" stroke-width=".4"/>
<path d="M97.8 11.5l1.3 2.5h-2.5zM97.8 11.5v5.1M95.3 47h5.1M96.6 48.3h2.5M97.6 49.6h.5M97.8 44.5v2.5" fill="none" stroke="#004000" stroke-width=".4"/>
<circle cx="97.8" cy="19.1" r=".5" fill="#004000" stroke="#004000" stroke-width=".4"/>
<path d="M85.1 148.6l2.6 2.6-2.6 2.5z" fill="#c8c8aa" stroke="#800000" stroke-width=".4"/>
<path d="M82.6 151.2h2.5M87.7 148.6v5.1M87.7 151.2h2.5" fill="none" stroke="#800000" stroke-width=".4"/>
<circle cx="86.4" cy="128.3" r="1.25" fill="#c8c8aa" stroke="#800000" stroke-width=".4"/>
<path d="M87.7 128.3h2.5M89 156.3h7.6M91.5 157.5h2.5M92.8 153.7v2.6M92.8 157.5v3.8" fill="none" stroke="#800000" stroke-width=".4"/>
<g fill="#004000" stroke="#004000" stroke-width=".4">
<circle cx="92.7" cy="151.2" r=".5"/>
<circle cx="52.1" cy="21.6" r=".5"/>
<circle cx="21.6" cy="21.6" r=".5"/>
</g>
<path d="M52.1 42h5.1M54.7 40.7l2.5 1.3-2.5 1.2zM90.2 166.4h5.1M91.5 167.7h2.5M92.5 169h.5M92.8 163.9v2.5" fill="none" stroke="#004000" stroke-width=".4"/>
<text font-size="4.2" fill="#000080" x="185.6" y="167">Target MCU</text>
<g font-size="3.2" fill="#000080">
<text x="180.9" y="159.3">SAMM-77M-FRT</text>
<text x="229.4" y="163.2">Tue, 25.01.2022</text>
</g>
<g font-size="3" fill="#800000">
<text x="8.9" y="9.8">Level Shifter for Addressable RGB LED</text>
<text x="135.9" y="9.8">External Debugger</text>
<text x="163.9" y="9.8">Button &amp; LEDs</text>
<text x="8.9" y="55.6">TARGET MCU</text>
<text x="207.1" y="83.5">Arduino Uno Pinout</text>
<text x="146.1" y="88.5">Analog Thermal Sensor</text>
<text x="95.3" y="126.7">RTCC (Slave Address: 51H)</text>
<text x="57.2" y="134.3">Flash Memory</text>
</g>
<g font-size="3" fill="#000080">
<text x="2.1" y="13.4">0</text>
<text x="253.4" y="13.4">0</text>
<text x="2.1" y="30.7">1</text>
<text x="253.4" y="30.7">1</text>
<text x="2.1" y="47.9">2</text>
<text x="253.4" y="47.9">2</text>
<text x="1.9" y="65.2">3</text>
<text x="253.4" y="65.2">3</text>
<text x="1.9" y="82.5">4</text>
<text x="253.4" y="82.5">4</text>
<text x="1.9" y="99.8">5</text>
<text x="253.4" y="99.8">5</text>
<text x="1.9" y="117">6</text>
<text x="253.4" y="117">6</text>
<text x="1.9" y="134.3">7</text>
<text x="253.4" y="134.3">7</text>
<text x="1.9" y="151.6">8</text>
<text x="253.4" y="151.6">8</text>
<text x="1.9" y="168.8">9</text>
<text x="229.2" y="170.9">2</text>
<text x="233.7" y="170.9">of</text>
<text x="239.4" y="170.9">2</text>
<text x="253.4" y="168.8">9</text>
<text x="217.8" y="174.9">1.0</text>
</g>
<g font-size="2.5" fill="#000080">
<text x="15.7" y="3.4">A</text>
<text x="40.6" y="3.6">B</text>
<text x="65.5" y="3.6">C</text>
<text x="90.4" y="3.6">D</text>
<text x="115.3" y="3.6">E</text>
<text x="140.2" y="3.6">F</text>
<text x="165.1" y="3.6">G</text>
<text x="190" y="3.6">H</text>
<text x="214.8" y="3.6">J</text>
<text x="239.7" y="3.6">K</text>
<text x="165" y="159.4">DESIGN TITLE:</text>
<text x="229.4" y="158.3">DATE:</text>
<text x="229.7" y="167.7">PAGE:</text>
<text x="15.7" y="178.7">A</text>
<text x="40.6" y="178.7">B</text>
<text x="65.5" y="178.7">C</text>
<text x="90.4" y="178.7">D</text>
<text x="115.3" y="178.7">E</text>
<text x="140.2" y="178.7">F</text>
<text x="165.1" y="178.7">G</text>
<text x="165.2" y="174.6">BY:</text>
<text x="170.7" y="174.6">SAMPI Dev Kit</text>
<text x="190" y="178.7">H</text>
<text x="211.1" y="174.8">REV:</text>
<text x="214.8" y="178.7">J</text>
<text x="229.6" y="174.8">TIME:</text>
<text x="238" y="174.8">08:14:42</text>
<text x="239.7" y="178.7">K</text>
</g>
<g font-size="2.5">
<text x="95.3" y="9.7">3V3</text>
<text x="125.1" y="9.7">VDDSS</text>
<text x="202" y="9.7">VDDSS</text>
<text x="20.5" y="12.3">5V</text>
<text x="49.2" y="12.3">VDDSS</text>
<text x="173.4" y="12.3">VDDTG</text>
<text x="208.5" y="18.6">1</text>
<text x="208.5" y="21.1">2</text>
<text x="208.5" y="23.6">3</text>
<text x="229.9" y="23.6">8</text>
<text x="229.9" y="21.1">9</text>
<text x="229.9" y="18.6">10</text>
<text x="189.9" y="27.5">VDDIO</text>
<text x="208.5" y="26.2">4</text>
<text x="208.5" y="28.8">5</text>
<text x="229.9" y="28.8">6</text>
<text x="229.9" y="26.2">7</text>
<text x="243.9" y="27.5">GND</text>
<text x="25.6" y="33.8">8</text>
<text x="47" y="33.8">1</text>
<text x="101.8" y="31.3">1</text>
<text x="101.8" y="33.8">2</text>
<text x="189.9" y="30">RESET</text>
<text x="192.2" y="32.6">3V3</text>
<text x="193.3" y="35.1">5V</text>
<text x="208.5" y="31.3">6</text>
<text x="208.5" y="33.8">7</text>
<text x="229.9" y="33.8">4</text>
<text x="229.9" y="31.3">5</text>
<text x="243.9" y="30">SCK</text>
<text x="243.9" y="32.6">SDI</text>
<text x="243.9" y="35.1">SDO</text>
<text x="25.6" y="41.5">4</text>
<text x="25.6" y="38.9">6</text>
<text x="25.6" y="36.3">7</text>
<text x="47" y="36.3">2</text>
<text x="47" y="38.9">3</text>
<text x="47" y="41.5">5</text>
<text x="101.8" y="36.3">3</text>
<text x="101.8" y="38.9">4</text>
<text x="101.8" y="41.5">5</text>
<text x="192.2" y="37.7">GND</text>
<text x="192.2" y="40.2">GND</text>
<text x="207.3" y="41.5">10</text>
<text x="208.5" y="36.3">8</text>
<text x="208.5" y="38.9">9</text>
<text x="229.9" y="41.5">1</text>
<text x="229.9" y="38.9">2</text>
<text x="229.9" y="36.3">3</text>
<text x="243.9" y="40.2">GPIO5</text>
<text x="243.9" y="37.7">CS</text>
<text x="58.1" y="42.7">VDDSS</text>
<text x="192.2" y="42.7">VIN</text>
<text x="243.9" y="42.7">GPIO4</text>
<text x="229.9" y="51.6">8</text>
<text x="243.9" y="52.9">GPIO3</text>
<text x="192.2" y="58">AN0</text>
<text x="208.5" y="54.2">1</text>
<text x="208.5" y="56.7">2</text>
<text x="208.5" y="59.2">3</text>
<text x="229.9" y="59.2">5</text>
<text x="229.9" y="56.7">6</text>
<text x="229.9" y="54.2">7</text>
<text x="243.9" y="55.4">GPIO2</text>
<text x="243.9" y="58">GPIO1</text>
<text x="44.7" y="61.7">19</text>
<text x="44.7" y="64.3">20</text>
<text x="120.7" y="61.7">32</text>
<text x="120.7" y="64.3">35</text>
<text x="132.1" y="63.1">AN4/SDA2</text>
<text x="132.1" y="65.6">AN5/SCL2</text>
<text x="178.6" y="64.8" transform="rotate(-90 178.6 64.8)">1</text>
<text x="192.2" y="60.5">AN1</text>
<text x="192.2" y="63.1">AN2</text>
<text x="192.2" y="65.6">AN3</text>
<text x="208.5" y="61.7">4</text>
<text x="208.5" y="64.3">5</text>
<text x="229.9" y="64.3">3</text>
<text x="229.9" y="61.7">4</text>
<text x="243.9" y="60.5">GPIO0</text>
<text x="243.9" y="63.1">INT1</text>
<text x="243.9" y="65.6">INT0</text>
<text x="31" y="68.1">VREF</text>
<text x="44.7" y="66.9">21</text>
<text x="44.7" y="69.4">22</text>
<text x="44.7" y="71.9">23</text>
<text x="120.7" y="66.9">36</text>
<text x="120.7" y="69.4">37</text>
<text x="120.7" y="71.9">42</text>
<text x="186.4" y="68.1">AN4/SDA2</text>
<text x="186.4" y="70.7">AN5/SCL2</text>
<text x="208.5" y="66.9">6</text>
<text x="208.5" y="69.4">7</text>
<text x="229.9" y="69.4">1</text>
<text x="229.9" y="66.9">2</text>
<text x="243.9" y="68.1">MTXD</text>
<text x="243.9" y="70.7">MRXD</text>
<text x="44.7" y="74.4">24</text>
<text x="44.7" y="77">31</text>
<text x="120.7" y="74.4">43</text>
<text x="120.7" y="77">44</text>
<text x="132.1" y="75.8">GPIO2</text>
<text x="132.1" y="73.2">GPIO1</text>
<text x="178.6" y="76.1" transform="rotate(-90 178.6 76.1)">2</text>
<text x="32.2" y="80.8">AN2</text>
<text x="32.2" y="78.3">AN3</text>
<text x="44.7" y="79.6">30</text>
<text x="120.7" y="79.6">1</text>
<text x="132.1" y="80.8">GPIO4</text>
<text x="132.1" y="78.3">GPIO3</text>
<text x="23.4" y="88.5">INT0</text>
<text x="44.7" y="89.7">10</text>
<text x="45.9" y="84.6">8</text>
<text x="45.9" y="87.1">9</text>
<text x="120.7" y="84.6">38</text>
<text x="120.7" y="87.1">39</text>
<text x="120.7" y="89.7">40</text>
<text x="23.4" y="91">INT1</text>
<text x="24.5" y="93.6">SCK</text>
<text x="44.7" y="92.3">11</text>
<text x="44.7" y="94.8">14</text>
<text x="120.7" y="92.3">41</text>
<text x="120.7" y="94.8">2</text>
<text x="132.1" y="91">GPIO0</text>
<text x="146.1" y="93.6">VDDSS</text>
<text x="8.3" y="101.2">VDDTG TG_PGC/SDA1</text>
<text x="44.7" y="97.3">15</text>
<text x="44.7" y="99.9">16</text>
<text x="120.7" y="97.3">3</text>
<text x="120.7" y="99.9">4</text>
<text x="132.1" y="101.2">SDO</text>
<text x="132.1" y="98.6">CS</text>
<text x="132.1" y="96.1">GPIO5</text>
<text x="23.4" y="106.3">SCL1</text>
<text x="44.7" y="102.4">17</text>
<text x="44.7" y="107.5">18</text>
<text x="120.7" y="102.4">5</text>
<text x="120.7" y="105">25</text>
<text x="120.7" y="107.5">26</text>
<text x="132.1" y="103.7">SDI</text>
<text x="132.1" y="106.3">RESET</text>
<text x="162.7" y="102.4">3</text>
<text x="23.4" y="113.9">SDA1</text>
<text x="42.4" y="110">7/28</text>
<text x="42.4" y="112.6">6/29</text>
<text x="120.7" y="110">27</text>
<text x="132.1" y="111.3">AN1</text>
<text x="132.1" y="108.8">AN0</text>
<text x="21" y="136.7">VDDSS</text>
<text x="77.5" y="141.8">VDDSS</text>
<text x="28.1" y="153.2">8</text>
<text x="28.1" y="155.8">7</text>
<text x="52.1" y="153.2">1</text>
<text x="52.1" y="155.8">2</text>
<text x="94.8" y="153.7" transform="rotate(-90 94.8 153.7)">1</text>
<text x="114.5" y="153.2">3</text>
<text x="114.5" y="150.7">5</text>
<text x="135.9" y="153.2">4</text>
<text x="135.9" y="150.7">6</text>
<text x="135.9" y="155.8">7</text>
<text x="14.4" y="159.6">SCK</text>
<text x="28.1" y="158.3">6</text>
<text x="28.1" y="160.8">5</text>
<text x="52.1" y="158.3">3</text>
<text x="52.1" y="160.8">4</text>
<text x="66.1" y="157.1">SDI</text>
<text x="114.5" y="158.3">2</text>
<text x="135.9" y="158.3">8</text>
<text x="152.5" y="159.6">SDA1</text>
<text x="152.5" y="157.1">SCL1</text>
<text x="14.4" y="162.1">SDO</text>
<text x="94.8" y="162.5" transform="rotate(-90 94.8 162.5)">2</text>
</g>
<g font-size="2.5" fill="#0000c0">
<text x="161.6" y="13.6">BLED</text>
<text x="211.9" y="15.9">J2</text>
<text x="222.1" y="15.9">J6</text>
<text x="26.5" y="19.9">C10</text>
<text x="44.3" y="19.9">C11</text>
<text x="243.9" y="22.4">SDA1</text>
<text x="243.9" y="19.9">SCL1</text>
<text x="92.7" y="26">R22</text>
<text x="105.3" y="28.6">J5</text>
<text x="130.8" y="26">R5</text>
<text x="138.4" y="26">R4</text>
<text x="166.4" y="26">R11</text>
<text x="179.1" y="26">R23</text>
<text x="29.1" y="31.1">U7</text>
<text x="144.8" y="35.1">TG_PGC/SDA1</text>
<text x="144.8" y="32.6">TG_PGD/SCL1</text>
<text x="167.9" y="36.2">D1</text>
<text x="180.6" y="36.2">D2</text>
<text x="211.9" y="51.4">J4</text>
<text x="222.1" y="48.9">J7</text>
<text x="49.4" y="59">U8</text>
<text x="28.7" y="63.1">PG_INT</text>
<text x="31" y="65.6">BLED</text>
<text x="168.8" y="60.6">R12</text>
<text x="27.6" y="70.7">RTC_INT</text>
<text x="132.1" y="70.7">MTXD</text>
<text x="132.1" y="68.1">MRXD</text>
<text x="159.9" y="72">USER_BT</text>
<text x="178.6" y="69.2">BT2</text>
<text x="18.8" y="85.9">FLASH_CS</text>
<text x="132.1" y="88.5">TEMP</text>
<text x="132.1" y="85.9">VDDSS_EN</text>
<text x="132.1" y="93.6">USER_BT</text>
<text x="156.5" y="94.8">TEMP</text>
<text x="166.2" y="99.7">U2</text>
<text x="15.3" y="103.7">TG_PGD/SCL1</text>
<text x="19.9" y="108.8">TG_MCLR</text>
<text x="151.1" y="109.9">C5</text>
<text x="161.3" y="109.9">C17</text>
<text x="14" y="117.5">C13</text>
<text x="21.6" y="117.5">C14</text>
<text x="84.9" y="126.4">TP1</text>
<text x="84.9" y="139.1">TP2</text>
<text x="16.4" y="144.4">C6</text>
<text x="84.9" y="147.9">D7</text>
<text x="118" y="147.9">U4</text>
<text x="31.6" y="150.5">U3</text>
<text x="61" y="152">FLASH_CS</text>
<text x="152.5" y="154.5">RTC_INT</text>
<text x="82.8" y="158.1">BAT1</text>
<text x="105.4" y="158.1">C8</text>
</g>
<g font-size="2.5" fill="#008000">
<text x="188.7" y="22.4">RGB_DO</text>
<text x="188.7" y="19.9">RGB_CK</text>
<text x="243.9" y="25">VREF</text>
<text x="8.4" y="37.7">RGB_DO</text>
<text x="8.4" y="40.2">RGB_CK</text>
<text x="58.5" y="40.2">RGB_CLK_3V3</text>
<text x="58.5" y="37.7">RGB_SDO_3V3</text>
<text x="192.2" y="55.4">GND</text>
<text x="23" y="73.2">RGB_CLK_3V3</text>
<text x="23" y="75.8">RGB_SDO_3V3</text>
</g>
<g font-size="2.5" fill="#808080">
<text x="193.3" y="25">NC</text>
<text x="162.2" y="54.2">RPU</text>
<text x="141.9" y="143.1">RPU</text>
</g>
<g font-size="2.5" fill="#800080">
<text x="73.3" y="32.6">PG_MCLR</text>
<text x="74.4" y="40.2">PG_PGC</text>
<text x="74.4" y="42.7">PG_PGD</text>
<text x="22.2" y="96.1">TG_RX</text>
<text x="22.2" y="98.6">TG_TX</text>
</g>
<text font-size="2.5" fill="#0f0" x="176.8" y="103.7">27.0</text>
<g font-size="2.5" fill="#800000">
<text x="130.9" y="131.6">47uF 20%: 590s</text>
<text x="130.9" y="129.1">22uF 20%: 280s (Default)</text>
<text x="130.9" y="126.6">10uF 20%: 125s</text>
</g>
<g font-size="1.9">
<text x="30.5" y="34.9">VCC(B)</text>
<text x="37.8" y="34.9">VCC(A)</text>
<text x="30.5" y="40">2B</text>
<text x="30.5" y="37.5">1B</text>
<text x="41.4" y="37.5">1A</text>
<text x="41.4" y="40">2A</text>
<text x="30.5" y="42.6">GND</text>
<text x="40.5" y="42.6">DIR</text>
<text x="50.9" y="62.9">RA0/ANA0/C1,2IN0-/CLCIN0/IOCA0</text>
<text x="50.9" y="65.5">RA1/ANA1/C1,2IN1-/CLCIN1/IOCA1</text>
<text x="80.9" y="62.9">RC0/ANC0/T1,3CKI/T3G/SMTWIN1/IOCC0/SOSCO</text>
<text x="87.2" y="65.5">RC1/ANC1/SMTSIG1/CCP2/IOCC1/SOSCI</text>
<text x="50.9" y="68">RA2/ANA2/VREF-/DAC1OUT1/C1,2IN0+/IOCA2</text>
<text x="50.9" y="70.6">RA3/ANA3/VREF+/C1IN1+/MDCARL/IOCA3</text>
<text x="90.8" y="70.6">RC3/ANC3/SCL1/SCK1/T2IN/IOCC3</text>
<text x="94.4" y="68">RC2/ANC2/T5CKI/CCP1/IOCC2</text>
<text x="50.9" y="73">RA4/ANA4/MDCARH/T0CKI/CCP5/IOCA4</text>
<text x="50.9" y="75.6">RA5/ANA5/SS1/MDSRC/IOCA5</text>
<text x="95.2" y="73">RC4/ANC4/SDA1/SDI1/IOCC4</text>
<text x="99.8" y="75.6">RC5/ANC5/T4IN/IOCC5</text>
<text x="50.9" y="78.2">RA6/ANA6/IOCA6/OSC2/CLKOUT</text>
<text x="50.9" y="80.7">RA7/ANA7/IOCA7/OSC1/CLKIN</text>
<text x="98.9" y="80.7">RC7/ANC7/RX/DT/IOCC7</text>
<text x="101.6" y="78.2">RC6/ANC6/CK/IOCC6</text>
<text x="50.9" y="85.7">RB0/ANB0/C2IN1+/ZCD/SS2/CCP4/CWG1IN/INT/IOCB0</text>
<text x="50.9" y="88.3">RB1/ANB1/C1,2IN3-/SCL2/SCK2/CWG2IN/IOCB1</text>
<text x="109.7" y="85.7">RD0/AND0</text>
<text x="109.7" y="88.3">RD1/AND1</text>
<text x="50.9" y="90.8">RB2/ANB2/SDA2/SDI2/CWG3IN/IOCB2</text>
<text x="50.9" y="93.4">RB3/ANB3/C1,2IN2-/IOCB3</text>
<text x="50.9" y="96">RB4/ANB4/ADCACT/T5G/SMTWIN2/IOCB4</text>
<text x="109.7" y="90.8">RD2/AND2</text>
<text x="109.7" y="93.4">RD3/AND3</text>
<text x="109.7" y="96">RD4/AND4</text>
<text x="50.9" y="98.5">RB5/ANB5/T1G/SMTSIG2/CCP3/IOCB5</text>
<text x="50.9" y="101">RB6/ANB6/CLCIN2/IOCB6/ICSPCLK</text>
<text x="109.7" y="98.5">RD5/AND5</text>
<text x="109.7" y="101">RD6/AND6</text>
<text x="50.9" y="103.6">RB7/ANB7/DAC1OUT2/T6IN/CLCIN3/IOCB7/ICSPDAT</text>
<text x="109.7" y="103.6">RD7/AND7</text>
<text x="109.7" y="106.1">RE0/ANE0</text>
<text x="167.7" y="103.6">VOUT</text>
<text x="50.9" y="108.7">RE3/IOCE3/MCLR/VPP</text>
<text x="50.9" y="111.2">VDD</text>
<text x="50.9" y="113.7">VSS</text>
<text x="109.7" y="108.7">RE1/ANE1</text>
<text x="109.7" y="111.2">RE2/ANE2</text>
<text x="33.1" y="154.4">3V3</text>
<text x="46.5" y="154.4">CE</text>
<text x="119.4" y="154.4">CLKOE</text>
<text x="119.4" y="151.8">VDD</text>
<text x="126.7" y="151.8">CLKOUT</text>
<text x="129.4" y="154.4">INT</text>
<text x="33.1" y="156.9">HOLD</text>
<text x="33.1" y="159.5">SCK</text>
<text x="33.1" y="162">SI</text>
<text x="45.6" y="162">GND</text>
<text x="46.5" y="156.9">SO</text>
<text x="46.5" y="159.5">WP</text>
<text x="119.4" y="159.5">VSS</text>
<text x="129.4" y="156.9">SCL</text>
<text x="129.4" y="159.5">SDA</text>
</g>
<g font-size="1.7" fill="#008000">
<text x="26.5" y="24.3">100nF</text>
<text x="44.3" y="24.3">100nF</text>
<text x="92.7" y="27.9">10k</text>
<text x="130.8" y="27.9">4k7</text>
<text x="138.4" y="27.9">4k7</text>
<text x="166.4" y="27.9">4k7</text>
<text x="179.1" y="27.9">1k</text>
<text x="167.9" y="38.1">BLED</text>
<text x="180.6" y="38.1">BTLED</text>
<text x="29.1" y="46.2">LEVEL SHIFTER</text>
<text x="105.3" y="46.2">ICSP</text>
<text x="211.9" y="46.2">CONN 1-10</text>
<text x="222.1" y="46.2">CONN 26-35</text>
<text x="168.8" y="64.9">1k</text>
<text x="178.6" y="71.2">UBT (D3)</text>
<text x="211.9" y="74.1">CONN 11-17</text>
<text x="222.1" y="74.1">CONN 18-25</text>
<text x="151.1" y="111.8">100nF</text>
<text x="161.3" y="111.8">100nF</text>
<text x="166.2" y="109.7">TEMP(D1)</text>
<text x="14" y="119.4">100nF</text>
<text x="21.6" y="119.4">100nF</text>
<text x="49.4" y="117.3">TARGET MCU</text>
<text x="84.9" y="131.2">B-</text>
<text x="84.9" y="143.9">B+</text>
<text x="16.4" y="148.8">100nF</text>
<text x="79.9" y="155.4">RB751G-40T2R</text>
<text x="82.8" y="160.1">3V</text>
<text x="105.4" y="160.1">22uF</text>
<text x="31.6" y="165.5">FLASH</text>
<text x="118" y="163">RV-8263-C7</text>
</g>
<g font-size="1.5">
<text x="29.1" y="47.7">74LVC2T45DC,125</text>
<text x="166.2" y="111.2">VDD=VDDSS</text>
<text x="49.4" y="118.9">PIC16(L)F18875 (14kB)</text>
<text x="49.4" y="120.4">PIC16(L)F18876 (28kB) (Default)</text>
<text x="49.4" y="121.9">PIC16(L)F18877 (56kB)</text>
</g>
</svg>
